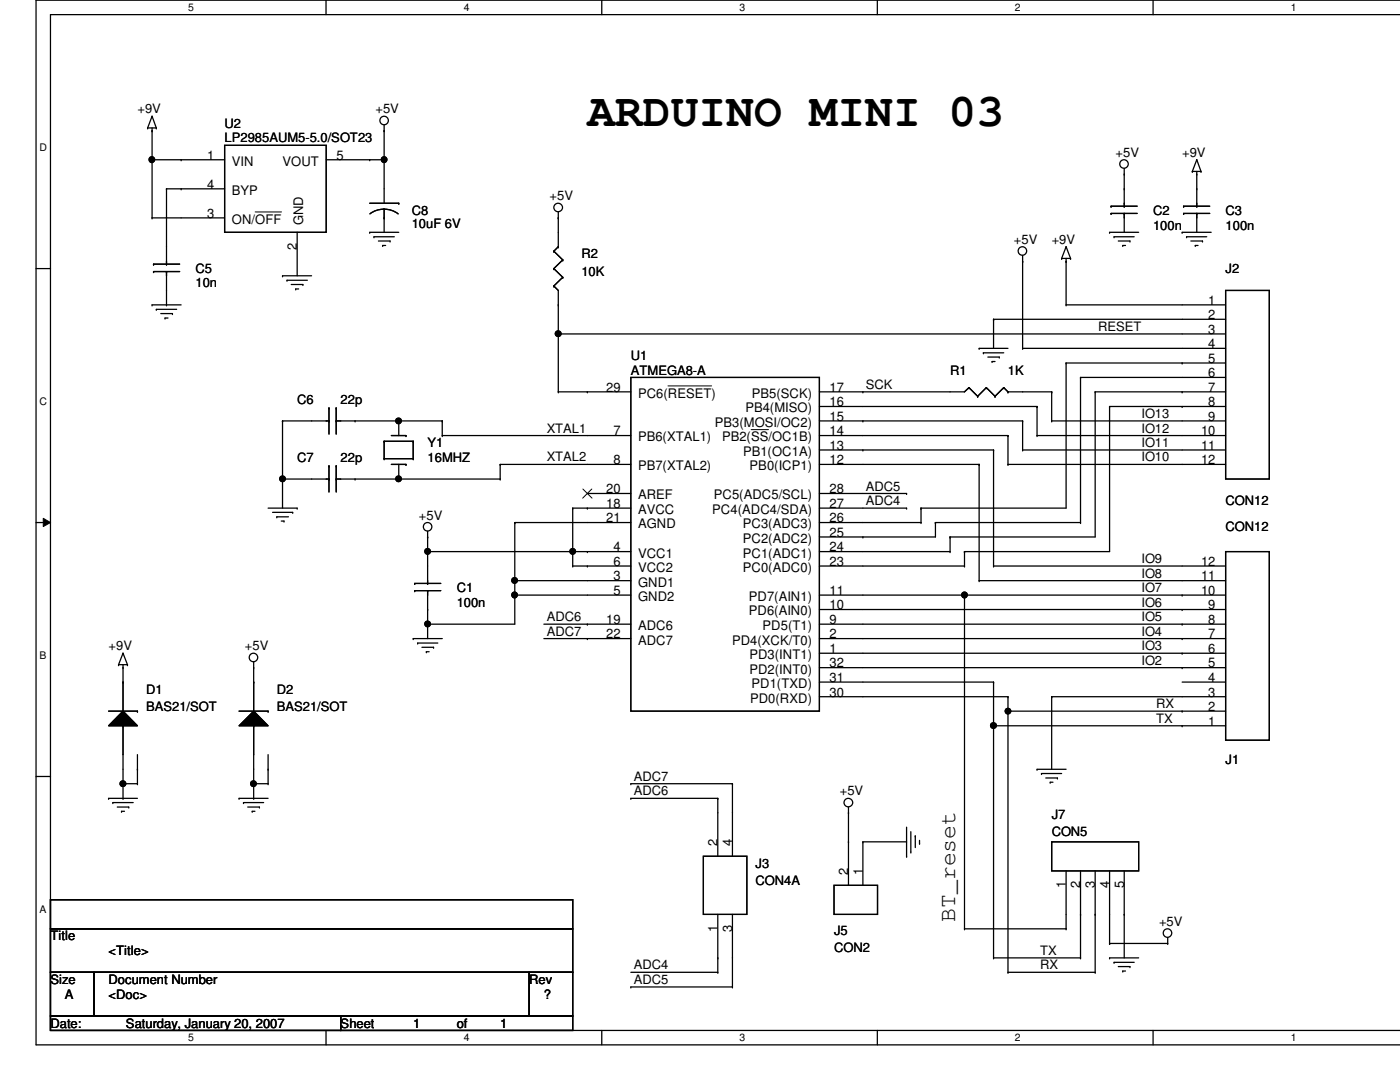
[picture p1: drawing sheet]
<svg xmlns="http://www.w3.org/2000/svg" width="279mm" height="216mm" viewBox="0 0 279 216" stroke-linecap="round" stroke-linejoin="round" font-family="sans-serif">
<path d="M279.4 0h-272.2v208.5h272.2M279.4 2.9h-269.3v202.7h269.3" fill="none" stroke="#000" stroke-width=".25"/>
<g fill="#fff">
<path d="M37.5 .3h1.2v2.4h-1.2z"/>
<path d="M37.5 205.9h1.2v2.3h-1.2z"/>
</g>
<path d="M65.1 0v2.9M65.1 205.6v2.9" fill="none" stroke="#000" stroke-width=".25"/>
<g fill="#fff">
<path d="M92.5 .3h1.2v2.4h-1.2z"/>
<path d="M92.5 205.9h1.2v2.3h-1.2z"/>
</g>
<path d="M120.1 0v2.9M120.1 205.6v2.9" fill="none" stroke="#000" stroke-width=".25"/>
<g fill="#fff">
<path d="M147.6 .3h1.1v2.4h-1.1z"/>
<path d="M147.6 205.9h1.1v2.3h-1.1z"/>
</g>
<path d="M175.1 0v2.9M175.1 205.6v2.9" fill="none" stroke="#000" stroke-width=".25"/>
<g fill="#fff">
<path d="M202.6 .3h1.1v2.4h-1.1z"/>
<path d="M202.6 205.9h1.1v2.3h-1.1z"/>
</g>
<path d="M230.1 0v2.9M230.1 205.6v2.9" fill="none" stroke="#000" stroke-width=".25"/>
<g fill="#fff">
<path d="M257.6 .3h1.1v2.4h-1.1z"/>
<path d="M257.6 205.9h1.1v2.3h-1.1z"/>
<path d="M7.9 28.2h1.5v2.4h-1.5z"/>
<path d="M7.9 78.9h1.5v2.3h-1.5z"/>
</g>
<path d="M7.2 53.6h2.9" fill="none" stroke="#000" stroke-width=".25"/>
<path d="M7.9 129.6h1.4v2.3h-1.4z" fill="#fff"/>
<path d="M7.2 104.3h2.9" fill="none" stroke="#000" stroke-width=".25"/>
<path d="M8.6 103.4l1.5 .9-1.5 .8z" fill="#000"/>
<path d="M8.6 103.4l1.5 .9-1.5 .8z" fill="none" stroke="#000" stroke-width=".2"/>
<path d="M7.9 180.3h1.4v2.3h-1.4z" fill="#fff"/>
<g fill="none" stroke="#000" stroke-width=".25">
<path d="M29.5 25.5h.1M29.5 25.5h1.7M30.3 26.1h.1M30.3 31.9h.1M30.3 23.2h.1M30.3 25.5v18M30.3 31.9h14.5M30.3 23.2l-.8 2.3M30.3 23.2l.9 2.3M31.2 25.5h.1M33.2 37.7h.1M33.2 37.7v15"/>
<path d="M33.2 37.7h11.6M36.1 31.9h.1M36.1 37.7h.1M44.8 29h20.3v17.4h-20.3zM65.1 31.9h11.6M73.8 31.9h.1M76.7 31.9h.1M76.7 26.1h.1M76.7 24.9v15.7M224.4 37.7h.1M224.4 34.8h.1M224.4 33.6v7.5"/>
<path d="M238 34.2h.1M238 34.2h1.7M238.8 37.7h.1M238.8 34.8h.1M238.8 31.9h.1M238.8 34.2v6.9M238.8 31.9l-.8 2.3M238.8 31.9l.9 2.3M239.7 34.2h.1M30.3 43.5h.1M30.3 43.5h14.5M30.6 54.2h.1"/>
<path d="M30.6 52.7h.1M30.6 54.2h5.3M30.6 52.7h5.3M33.2 52.7h.1M33.2 54.2h.1M33.2 54.2v6.6M56.4 55h.1M56.4 55h5.8M57.3 55.9h.1M57.3 55.9h4M58.1 56.8h2.3M59 57.7h.1"/>
<path d="M59 57.7h.6M59.3 46.4v8.6M60.4 56.8h.1M73.8 46.4h.1M73.8 46.4h5.8M73.8 40.6h5.8M73.8 42.7l1.3-.7 1.5-.3 1.5 .3 1.4 .7M74.6 47.2h.1M74.6 47.2h4.1M75.5 48.1h2.3M76.4 49h.1M76.4 49h.6"/>
<path d="M76.7 43.5h.1M76.7 41.7v4.7M77.8 48.1h.1M79.6 40.6h.1M110.5 57.1h.1M110.5 53.6h.1M110.5 50.1h.1M110.5 57.1l.9 .9v20.2M110.5 53.6l1.8 1.7M110.5 50.1l1.8 1.8M111.4 43.5h.1M111.4 49.2h.1"/>
<path d="M111.4 42.3v6.9M111.4 49.2l-.9 .9M112.3 55.3h.1M112.3 51.9h.1M112.3 55.3l-1.8 1.8M112.3 51.9l-1.8 1.7M204.1 52.2h.1M204.1 51v18.5M211.9 51.6h.1M211.9 51.6h1.8M212.8 52.2h.1M212.8 49.2h.1"/>
<path d="M212.8 51.6v9.2M212.8 49.2l-.9 2.4M212.8 49.2l.9 2.4M213.7 51.6h.1M221.4 46.4h.1M221.4 46.4h5.8M221.7 42.6h.1M221.7 41.1h.1M221.7 42.6h5.2M221.7 41.1h5.2M222.3 47.2h.1M222.3 47.2h4.1"/>
<path d="M223.2 48.1h2.3M224.1 49h.1M224.1 49h.5M224.4 41.1h.1M224.4 42.6h.1M224.4 42.6v3.8M225.5 48.1h.1M235.9 46.4h.1M235.9 46.4h5.8M236.2 42.6h.1M236.2 41.1h.1M236.2 42.6h5.2"/>
<path d="M236.2 41.1h5.2M236.8 47.2h.1M236.8 47.2h4M237.7 48.1h2.3M238.5 49h.1M238.5 49h.6M238.8 41.1h.1M238.8 42.6h.1M238.8 42.6v3.8M240 48.1h.1M244.6 58h8.7v37.6h-8.7zM30.3 60.8h.1"/>
<path d="M30.3 60.8h5.8M31.2 61.7h.1M31.2 61.7h4.1M32.1 62.6h2.3M32.9 63.5h.1M32.9 63.5h.6M33.2 60.8h.1M34.4 62.6h.1M111.4 66.6h.1M111.4 78.2h.1M111.4 60.8h.1M111.4 78.2h14.5"/>
<path d="M111.4 66.6h133.2M117.2 78.2h.1M125.9 75.3h37.6v66.6h-37.6zM172.2 78.2h.1M193.4 77.3h.1M193.4 77.3l-.9 .9h-29M193.4 77.3l1.7 1.8M195.1 79.1h.1M195.4 69.5h.1M195.4 69.5h5.8M196.3 70.4h.1M196.3 70.4h4"/>
<path d="M196.8 77.3h.1M196.8 77.3l-1.7 1.8M196.8 77.3l1.8 1.8M197.1 71.2h2.3M198 72.1h.1M198 72.1h.6M198.3 63.7h.1M198.3 63.7v5.8M198.3 63.7h46.3M198.6 79.1h.1M199.4 71.2h.1M200.3 77.3h.1"/>
<path d="M200.3 77.3l-1.7 1.8M200.3 77.3l.9 .9M201.2 78.2h.1M201.2 78.2h8.7M204.1 69.5h.1M204.1 69.5h40.5M209.9 78.2h.1M209.9 78.2v5.8M212.8 60.8h.1M212.8 72.4h.1M212.8 72.4v29h-29M212.8 60.8h31.8"/>
<path d="M212.8 72.4h31.8M215.6 75.3h.1M215.6 75.3h29M215.6 75.3v29M218.6 78.2h.1M218.6 78.2h26M218.6 78.2v28.9h-29M235.9 78.2h.1M235.9 72.4h.1M56.4 84h.1M56.4 95.6h.1M56.4 84h9.3"/>
<path d="M56.4 84v17.4M56.4 95.6h9.3M65.7 84h.1M65.7 81.4h.1M65.7 95.6h.1M65.7 93h.1M65.7 81.4v5.2M65.7 93v5.2M67.1 81.4h.1M67.1 84h.1M67.1 93h.1M67.1 95.6h.1"/>
<path d="M67.1 84h21.2M67.1 95.6h32.7M67.1 81.4v5.2M67.1 93v5.2M70.9 84h.1M70.9 95.6h.1M76.7 88.1h.1M76.7 91.5h.1M76.7 88.1v3.4M76.7 91.5h5.8M76.7 88.1h5.8M78.1 86.9h2.9"/>
<path d="M78.1 92.7h2.9M79.6 95.6h.1M79.6 84v2.9M79.6 92.7v2.9M81 92.7h.1M81 86.9h.1M82.5 91.5h.1M82.5 88.1h.1M82.5 88.1v3.4M88.3 86.9h.1M88.3 84h.1M88.3 86.9h37.6"/>
<path d="M88.3 84v2.9M99.8 92.7h.1M99.8 95.6h.1M99.8 92.7h26.1M99.8 92.7v2.9M117.2 98.5h8.7M163.5 86.9h37.7M163.5 92.7h31.9M163.5 89.8h34.8M163.5 84h40.6M163.5 81.1h43.5M163.5 98.5h17.4"/>
<path d="M172.2 89.8h.1M172.2 84h.1M180.9 98.5h.1M195.4 92.7h.1M195.4 92.7v23.2M198.3 89.8h.1M198.3 89.8v23.1M201.2 86.9h.1M201.2 92.7h.1M201.2 92.7h43.4M201.2 86.9v5.8M204.1 89.8h.1"/>
<path d="M204.1 84h.1M204.1 89.8h40.5M204.1 84v5.8M207 81.1h.1M207 86.9h.1M207 86.9h37.6M207 81.1v5.8M209.9 84h.1M209.9 84h34.7M221.4 81.1h.1M221.4 81.1v29h-28.9M221.4 81.1h23.2"/>
<path d="M235.9 81.1h.1M53.5 101.4h5.8M54.4 102.2h4M55.2 103.1h.1M55.2 103.1h2.4M56.1 104h.6M56.7 104h.1M58.4 102.2h.1M59.3 101.4h.1M82.8 117.9h.1M82.8 116.4h.1M82.8 117.9h5.2"/>
<path d="M82.8 116.4h5.2M85.3 110.1h.1M85.3 107.1h.1M85.3 116.4h.1M85.3 117.9h.1M85.3 106v10.4M85.3 117.9v9.5M85.3 110.1h40.6M102.7 104.3h.1M102.7 115.9h.1M102.7 118.7h.1M102.7 104.3h23.2"/>
<path d="M102.7 104.3v20.2h-17.4M102.7 115.9h23.2M102.7 118.7h23.2M114.3 110.1h.1M114.3 112.9h.1M114.3 101.4h.1M114.3 101.4v11.5M114.3 112.9h11.6M114.3 101.4h11.6M117.2 112.9h.1M117.2 110.1h.1M117.2 101.4h.1"/>
<path d="M163.5 110.1h26.1M163.5 112.9h29M163.5 101.4h17.4M163.5 104.3h20.3M163.5 118.7h81.1M172.2 107.1h.1M180.9 101.4h.1M183.8 104.3h.1M183.8 101.4h.1M183.8 101.4v2.9M186.7 104.3h.1M186.7 104.3h28.9"/>
<path d="M186.7 104.3v2.8h-23.2M189.6 110.1h.1M189.6 107.1h.1M189.6 107.1v3M192.5 118.7h.1M192.5 112.9h.1M192.5 110.1h.1M192.5 110.1v2.8M192.5 118.7v66.6M195.4 115.9h.1M195.4 115.9h49.2M198.3 112.9h.1"/>
<path d="M198.3 112.9h46.3M215.6 104.3h.1M235.9 118.7h.1M244.6 110.1h8.7v37.6h-8.7zM23.7 132.6h.1M23.7 132.6h1.7M24.5 133.2h.1M24.5 130.3h.1M24.5 136.1h.1M24.5 132.6v9.3M24.5 130.3l-.8 2.3M24.5 130.3l.9 2.3"/>
<path d="M25.4 132.6h.1M50.6 133.2h.1M50.6 136.1h.1M50.6 132.1v9.8M82.5 127.4h.1M82.5 127.4h5.8M83.4 128.3h.1M83.4 128.3h4M84.2 129.2h2.3M85.1 130h.1M85.1 130h.5M85.3 124.5h.1"/>
<path d="M85.3 121.6h.1M86.5 129.2h.1M108.5 124.5h17.4M108.5 127.4h17.4M117.2 124.5h.1M117.2 127.4h.1M163.5 124.5h81.1M163.5 121.6h81.1M163.5 127.4h81.1M163.5 130.3h81.1M163.5 133.2h81.1M163.5 139h37.7"/>
<path d="M163.5 136.1h34.8M198.3 136.1h.1M198.3 136.1v55M201.2 139h.1M201.2 139v55M209.9 139h.1M209.9 139v14.5M209.9 139h34.7M235.9 121.6h.1M235.9 124.5h.1M235.9 127.4h.1M235.9 130.3h.1"/>
<path d="M235.9 133.2h.1M235.9 136.1h8.7M7.2 154.9h2.9M21.7 159.3h.1M21.7 141.9h5.7M21.7 159.3h5.7M24.5 141.9l2.9 2.9h-5.7zM24.5 156.4h.1M24.5 159.3h.1M24.5 144.8h.1M24.5 156.4h2.9M24.5 144.8v14.5"/>
<path d="M27.4 156.4h.1M27.4 153.5h.1M27.4 141.9h.1M27.4 150.6v5.8M47.7 144.8l2.9-2.9 2.9 2.9zM47.7 159.3h.1M47.7 141.9h5.8M47.7 159.3h5.8M50.6 156.4h.1M50.6 159.3h.1M50.6 144.8h.1M50.6 156.4h2.9"/>
<path d="M50.6 144.8v14.5M53.5 156.4h.1M53.5 153.5h.1M53.5 141.9h.1M53.5 150.6v5.8M125.9 159.3h.1M125.9 156.4h.1M125.9 159.3h17.4M125.9 156.4h20.3M143.3 159.3h.1M143.3 159.3v11.6M146.2 156.4h.1"/>
<path d="M146.2 156.4v14.5M198.3 144.8h.1M198.3 144.8h46.3M201.2 141.9h.1M201.2 141.9h43.4M207 153.5h.1M207 153.5h5.8M207.9 154.3h.1M207.9 154.3h4M208.7 155.2h2.3M209.6 156.1h.1M209.6 156.1h.5"/>
<path d="M211 155.2h.1M235.9 141.9h.1M235.9 144.8h.1M10.1 179.5h104.2v5.8h-104.2zM22.5 160.1h.1M22.5 160.1h4.1M23.4 161h2.3M24.3 161.9h.1M24.3 161.9h.5M25.7 161h.1M48.6 160.1h.1M48.6 160.1h4"/>
<path d="M49.4 161h2.4M50.3 161.9h.1M50.3 161.9h.6M51.8 161h.1M140.4 170.9h8.7v11.6h-8.7zM166.5 176.7h8.6v5.8h-8.6zM169.3 168h.1M169.3 162.2h.1M169.3 161v15.7M172.2 168h.1M172.2 168h8.7M172.2 168v8.7"/>
<path d="M180.9 170.9h.1M180.9 165.1v5.8M181.8 170h.1M181.8 165.9v4.1M182.7 166.8h.1M182.7 166.8v2.3M183.5 168.3h.1M183.5 167.7v.6M209.9 168h17.3v5.8h-17.3zM212.8 173.8v11.5M215.6 173.8v17.3M218.6 173.8v20.2"/>
<path d="M221.4 173.8v14.5M224.4 173.8v17.3M10.1 185.3h104.2v8.7h-104.2zM10.1 194h8.7v8.7h-8.7zM18.8 194h86.8v8.7h-86.8zM105.6 194h8.7v8.7h-8.7zM125.9 196.9h.1M125.9 194h17.4M125.9 196.9h20.3M143.3 194h.1M143.3 191.1h.1M143.3 182.5v11.5"/>
<path d="M146.2 196.9h.1M146.2 182.5v14.4M192.5 185.3h.1M192.5 185.3h20.3M198.3 191.1h.1M198.3 191.1h17.3M201.2 194h.1M201.2 194h17.4M212.8 185.3h.1M215.6 191.1h.1M215.6 182.5h.1M218.6 194h.1"/>
<path d="M218.6 182.5h.1M221.4 188.3h.1M221.4 191.1h.1M221.4 188.3h11.6M221.4 191.1h5.8M222.3 192h.1M222.3 192h4.1M223.2 192.9h2.3M224.1 193.8h.1M224.1 193.8h.5M224.4 182.5h.1M225.5 192.9h.1"/>
<path d="M233 188.3h.1M233 187.1v1.2M10.1 202.7h57.9v2.9h-57.9zM68 202.7h46.3v2.9h-46.3z"/>
<circle cx="30.3" cy="31.9" r=".56"/>
<circle cx="76.6" cy="31.9" r=".56"/>
<circle cx="76.7" cy="24" r=".85"/>
<circle cx="224.3" cy="32.7" r=".85"/>
<circle cx="111.4" cy="41.4" r=".86"/>
<circle cx="204" cy="50.1" r=".85"/>
<circle cx="111.4" cy="66.6" r=".56"/>
<circle cx="56.4" cy="95.5" r=".56"/>
<circle cx="79.5" cy="84" r=".56"/>
<circle cx="79.5" cy="95.5" r=".56"/>
<circle cx="85.3" cy="110" r=".56"/>
<circle cx="85.3" cy="105.1" r=".85"/>
<circle cx="102.7" cy="118.7" r=".56"/>
<circle cx="102.7" cy="115.8" r=".56"/>
<circle cx="114.3" cy="110" r=".56"/>
<circle cx="192.5" cy="118.7" r=".56"/>
<circle cx="50.6" cy="131.2" r=".85"/>
<circle cx="85.3" cy="124.5" r=".56"/>
<circle cx="24.5" cy="156.4" r=".56"/>
<circle cx="50.6" cy="156.4" r=".56"/>
<circle cx="198.3" cy="144.8" r=".56"/>
<circle cx="201.2" cy="141.9" r=".56"/>
<circle cx="169.3" cy="160.2" r=".86"/>
<circle cx="233" cy="186.2" r=".85"/>
</g>
<g fill="#000">
<path d="M24.5 141.9l2.9 2.9h-5.7zM50.6 141.9l2.9 2.9h-5.8z"/>
<circle cx="30.3" cy="31.9" r=".56"/>
<circle cx="76.6" cy="31.9" r=".56"/>
<circle cx="111.4" cy="66.6" r=".56"/>
<circle cx="56.4" cy="95.5" r=".56"/>
<circle cx="79.5" cy="84" r=".56"/>
<circle cx="79.5" cy="95.5" r=".56"/>
<circle cx="85.3" cy="110" r=".56"/>
<circle cx="102.7" cy="118.7" r=".56"/>
<circle cx="102.7" cy="115.8" r=".56"/>
<circle cx="114.3" cy="110" r=".56"/>
<circle cx="192.5" cy="118.7" r=".56"/>
<circle cx="85.3" cy="124.5" r=".56"/>
<circle cx="24.5" cy="156.4" r=".56"/>
<circle cx="50.6" cy="156.4" r=".56"/>
<circle cx="198.3" cy="144.8" r=".56"/>
<circle cx="201.2" cy="141.9" r=".56"/>
</g>
<path d="M50.9 42.3h5.3M133.3 77h8.7M116.3 97.6l1.8 1.8M118.1 97.6l-1.8 1.8M149.9 85.7h3.5" fill="none" stroke="#000" stroke-width=".2"/>
<text font-size="9.2" x="117.2" y="25.1">ARDUINO MINI 03</text>
<text font-size="4.6" x="190.6" y="183.9" transform="rotate(-90 190.6 183.9)">BT_reset</text>
<g font-size="2.6">
<text x="27.4" y="22.6">+9V</text>
<text x="74.9" y="22.6">+5V</text>
<text x="44.8" y="28.4">LP2985AUM5-5.0/SOT23</text>
<text x="44.8" y="25.5">U2</text>
<text x="41.4" y="31.8">1</text>
<text x="46.3" y="33.1">VIN</text>
<text x="56.4" y="33.1">VOUT</text>
<text x="67.1" y="31.8">5</text>
<text x="222.6" y="31.3">+5V</text>
<text x="235.9" y="31.3">+9V</text>
<text x="41.4" y="37.6">4</text>
<text x="46.3" y="38.9">BYP</text>
<text x="109.7" y="40">+5V</text>
<text x="41.4" y="43.4">3</text>
<text x="46.3" y="44.7">ON/OFF</text>
<text x="60.5" y="44.9" transform="rotate(-90 60.5 44.9)">GND</text>
<text x="82.2" y="42.9">C8</text>
<text x="82.2" y="45.5">10uF 6V</text>
<text x="230.1" y="42.9">C2</text>
<text x="230.1" y="45.8">100n</text>
<text x="244.6" y="42.9">C3</text>
<text x="244.6" y="45.8">100n</text>
<text x="59.3" y="49.8" transform="rotate(-90 59.3 49.8)">2</text>
<text x="116" y="51.6">R2</text>
<text x="202.4" y="48.7">+5V</text>
<text x="209.9" y="48.7">+9V</text>
<text x="39" y="54.5">C5</text>
<text x="39" y="57.4">10n</text>
<text x="116" y="55">10K</text>
<text x="244.6" y="54.5">J2</text>
<text x="241.1" y="60.8">1</text>
<text x="241.1" y="63.7">2</text>
<text x="125.9" y="71.8">U1</text>
<text x="219.2" y="66">RESET</text>
<text x="241.1" y="66.6">3</text>
<text x="241.1" y="69.5">4</text>
<text x="125.9" y="74.8">ATMEGA8-A</text>
<text x="172.8" y="77.6">SCK</text>
<text x="189.6" y="74.8">R1</text>
<text x="201.2" y="74.8">1K</text>
<text x="241.1" y="72.4">5</text>
<text x="241.1" y="75.3">6</text>
<text x="59.3" y="80.5">C6</text>
<text x="68" y="80.5">22p</text>
<text x="121" y="78.1">29</text>
<text x="127.3" y="79.4">PC6(RESET)</text>
<text x="148.8" y="82.3">PB4(MISO)</text>
<text x="150" y="79.4">PB5(SCK)</text>
<text x="165.6" y="83.9">15</text>
<text x="165.6" y="81.1">16</text>
<text x="165.6" y="78.1">17</text>
<text x="227.8" y="83.4">IO13</text>
<text x="241.1" y="78.1">7</text>
<text x="241.1" y="81.1">8</text>
<text x="241.1" y="83.9">9</text>
<text x="85.3" y="89.2">Y1</text>
<text x="109.1" y="86.3">XTAL1</text>
<text x="122.4" y="86.9">7</text>
<text x="127.3" y="88.1">PB6(XTAL1)</text>
<text x="142.7" y="85.2">PB3(MOSI/OC2)</text>
<text x="144.1" y="88.1">PB2(SS/OC1B)</text>
<text x="165.6" y="89.7">13</text>
<text x="165.6" y="86.9">14</text>
<text x="227.8" y="89.2">IO11</text>
<text x="227.8" y="86.3">IO12</text>
<text x="239.7" y="86.9">10</text>
<text x="239.7" y="89.7">11</text>
<text x="59.3" y="92.1">C7</text>
<text x="68" y="92.1">22p</text>
<text x="85.3" y="92.1">16MHZ</text>
<text x="109.1" y="92.1">XTAL2</text>
<text x="122.4" y="92.6">8</text>
<text x="127.3" y="93.9">PB7(XTAL2)</text>
<text x="148.3" y="91">PB1(OC1A)</text>
<text x="149.6" y="93.9">PB0(ICP1)</text>
<text x="165.6" y="92.6">12</text>
<text x="227.8" y="92.1">IO10</text>
<text x="239.7" y="92.6">12</text>
<text x="121" y="101.3">18</text>
<text x="121" y="98.4">20</text>
<text x="127.3" y="99.7">AREF</text>
<text x="142.4" y="99.7">PC5(ADC5/SCL)</text>
<text x="165.6" y="98.4">28</text>
<text x="165.6" y="101.3">27</text>
<text x="172.8" y="100.8">ADC4</text>
<text x="172.8" y="97.9">ADC5</text>
<text x="244.6" y="100.8">CON12</text>
<text x="83.6" y="103.7">+5V</text>
<text x="121" y="104.2">21</text>
<text x="127.3" y="102.6">AVCC</text>
<text x="127.3" y="105.5">AGND</text>
<text x="142.2" y="102.6">PC4(ADC4/SDA)</text>
<text x="148.2" y="105.5">PC3(ADC3)</text>
<text x="165.6" y="107.1">25</text>
<text x="165.6" y="104.2">26</text>
<text x="244.6" y="106">CON12</text>
<text x="122.4" y="110">4</text>
<text x="122.4" y="112.9">6</text>
<text x="127.3" y="111.3">VCC1</text>
<text x="148.2" y="111.3">PC1(ADC1)</text>
<text x="148.2" y="108.3">PC2(ADC2)</text>
<text x="165.6" y="112.9">23</text>
<text x="165.6" y="110">24</text>
<text x="227.8" y="112.4">IO9</text>
<text x="239.7" y="112.9">12</text>
<text x="91.1" y="118.2">C1</text>
<text x="122.4" y="118.7">5</text>
<text x="122.4" y="115.8">3</text>
<text x="127.3" y="119.9">GND2</text>
<text x="127.3" y="117.1">GND1</text>
<text x="127.3" y="114.1">VCC2</text>
<text x="148.2" y="114.1">PC0(ADC0)</text>
<text x="149.4" y="119.9">PD7(AIN1)</text>
<text x="165.6" y="118.7">11</text>
<text x="227.8" y="115.3">IO8</text>
<text x="227.8" y="118.2">IO7</text>
<text x="239.7" y="118.7">10</text>
<text x="239.7" y="115.8">11</text>
<text x="91.1" y="121.1">100n</text>
<text x="109.1" y="124">ADC6</text>
<text x="121" y="124.5">19</text>
<text x="127.3" y="125.7">ADC6</text>
<text x="149.4" y="122.8">PD6(AIN0)</text>
<text x="152.2" y="125.7">PD5(T1)</text>
<text x="165.6" y="124.5">9</text>
<text x="165.6" y="121.6">10</text>
<text x="227.8" y="121">IO6</text>
<text x="227.8" y="124">IO5</text>
<text x="241.1" y="124.5">8</text>
<text x="241.1" y="121.6">9</text>
<text x="21.7" y="129.8">+9V</text>
<text x="48.9" y="129.8">+5V</text>
<text x="109.1" y="126.8">ADC7</text>
<text x="121" y="127.4">22</text>
<text x="127.3" y="128.6">ADC7</text>
<text x="146.1" y="128.6">PD4(XCK/T0)</text>
<text x="149.6" y="131.5">PD3(INT1)</text>
<text x="165.6" y="130.3">1</text>
<text x="165.6" y="127.4">2</text>
<text x="227.8" y="126.8">IO4</text>
<text x="227.8" y="129.8">IO3</text>
<text x="241.1" y="130.3">6</text>
<text x="241.1" y="127.4">7</text>
<text x="149.6" y="134.4">PD2(INT0)</text>
<text x="150" y="137.3">PD1(TXD)</text>
<text x="165.6" y="133.2">32</text>
<text x="165.6" y="136.1">31</text>
<text x="227.8" y="132.6">IO2</text>
<text x="241.1" y="136.1">4</text>
<text x="241.1" y="133.2">5</text>
<text x="29.2" y="138.4">D1</text>
<text x="29.2" y="141.9">BAS21/SOT</text>
<text x="55.2" y="138.4">D2</text>
<text x="55.2" y="141.9">BAS21/SOT</text>
<text x="149.7" y="140.2">PD0(RXD)</text>
<text x="165.6" y="139">30</text>
<text x="230.7" y="141.3">RX</text>
<text x="241.1" y="141.9">2</text>
<text x="241.1" y="139">3</text>
<text x="230.7" y="144.2">TX</text>
<text x="241.1" y="144.8">1</text>
<text x="126.5" y="155.8">ADC7</text>
<text x="244.6" y="152.4">J1</text>
<text x="126.5" y="158.7">ADC6</text>
<text x="167.6" y="158.7">+5V</text>
<text x="209.9" y="163.4">J7</text>
<text x="209.9" y="166.8">CON5</text>
<text x="143.2" y="168.8" transform="rotate(-90 143.2 168.8)">2</text>
<text x="146.1" y="168.8" transform="rotate(-90 146.1 168.8)">4</text>
<text x="150.8" y="173.2">J3</text>
<text x="150.8" y="176.7">CON4A</text>
<text x="169.3" y="174.6" transform="rotate(-90 169.3 174.6)">2</text>
<text x="172.2" y="174.6" transform="rotate(-90 172.2 174.6)">1</text>
<text x="212.7" y="177.2" transform="rotate(-90 212.7 177.2)">1</text>
<text x="215.6" y="177.2" transform="rotate(-90 215.6 177.2)">2</text>
<text x="218.5" y="177.2" transform="rotate(-90 218.5 177.2)">3</text>
<text x="221.4" y="177.2" transform="rotate(-90 221.4 177.2)">4</text>
<text x="224.3" y="177.2" transform="rotate(-90 224.3 177.2)">5</text>
<text x="143.2" y="185.9" transform="rotate(-90 143.2 185.9)">1</text>
<text x="146.1" y="185.9" transform="rotate(-90 146.1 185.9)">3</text>
<text x="231.3" y="184.8">+5V</text>
<text x="10.1" y="187.7">Title</text>
<text x="21.7" y="190.6">&lt;Title&gt;</text>
<text x="166.5" y="186.5">J5</text>
<text x="166.5" y="190">CON2</text>
<text x="207.6" y="190.5">TX</text>
<text x="10.1" y="196.3">Size</text>
<text x="21.7" y="196.3">Document Number</text>
<text x="105.6" y="196.3">Rev</text>
<text x="126.5" y="193.4">ADC4</text>
<text x="126.5" y="196.3">ADC5</text>
<text x="207.6" y="193.4">RX</text>
<text x="13" y="199.3">A</text>
<text x="21.7" y="199.3">&lt;Doc&gt;</text>
<text x="108.5" y="199.3">?</text>
<text x="10.1" y="205.1">Date:</text>
<text x="25.1" y="205.1">Saturday, January 20, 2007</text>
<text x="68" y="205.1">Sheet</text>
<text x="82.5" y="205.1">1</text>
<text x="91.1" y="205.1">of</text>
<text x="99.8" y="205.1">1</text>
</g>
<g font-size="2.1">
<text x="37.5" y="2.2">5</text>
<text x="92.5" y="2.2">4</text>
<text x="147.6" y="2.2">3</text>
<text x="202.6" y="2.2">2</text>
<text x="257.6" y="2.2">1</text>
<text x="7.9" y="30.1">D</text>
<text x="7.9" y="80.8">C</text>
<text x="7.9" y="131.5">B</text>
<text x="7.9" y="182.2">A</text>
<text x="37.5" y="207.8">5</text>
<text x="92.5" y="207.8">4</text>
<text x="147.6" y="207.8">3</text>
<text x="202.6" y="207.8">2</text>
<text x="257.6" y="207.8">1</text>
</g>
</svg>
